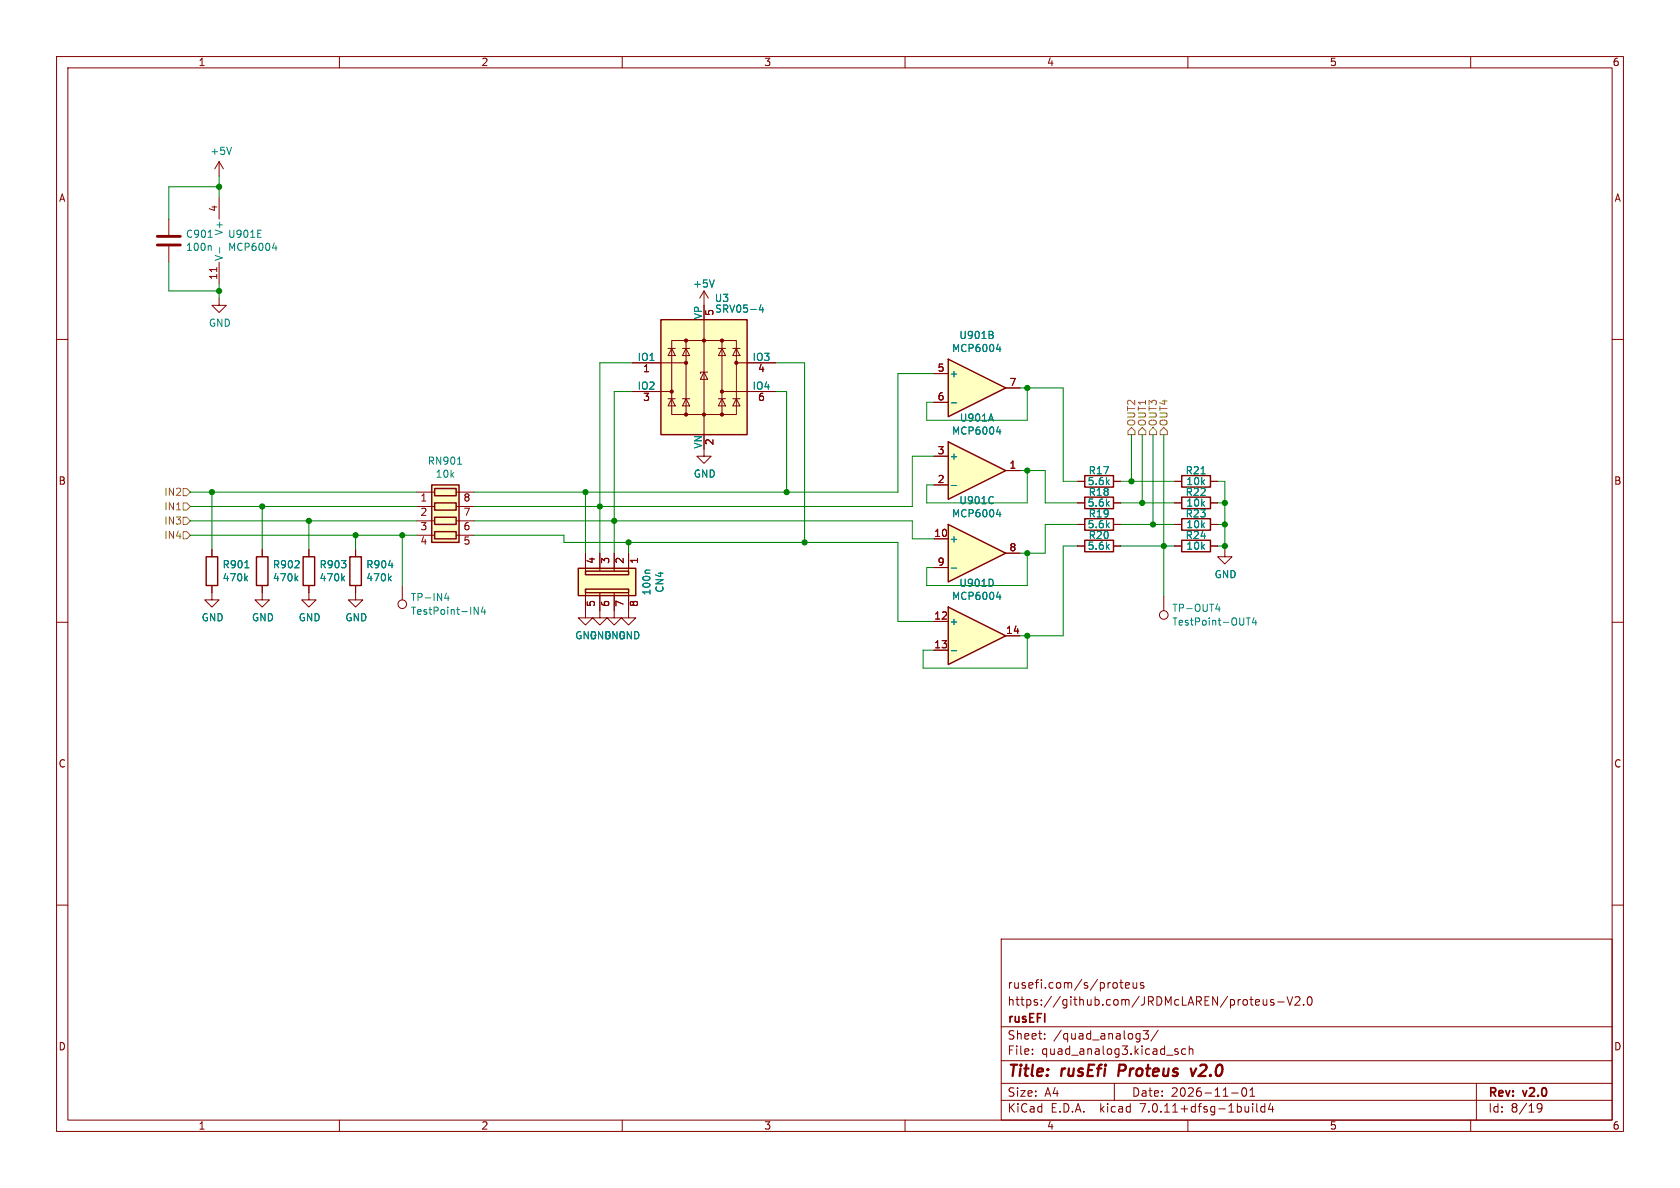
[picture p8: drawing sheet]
<svg xmlns="http://www.w3.org/2000/svg" width="297mm" height="210mm" viewBox="0 0 297 210" stroke-linecap="round" stroke-linejoin="round" font-family="sans-serif">
<g fill="none" stroke="#840000" stroke-width=".18">
<path d="M10 10h277v190h-277zM12 12h273v186h-273zM60 10v2M110 10v2M160 10v2M210 10v2M260 10v2M10 60h2M285 60h2M207.6 85.1h1.3M214 85.1h1.3M10 110h2"/>
<path d="M285 110h2M10 160h2M285 160h2M177 166h108v32h-108zM197.5 173.8v.8M198 173.7h.5M198.2 173.2v1.3l.3 .2M199 174.2l.7-.1-.1-.3-.4-.1-.2 .2v.7h.6M200.3 173.7l.1 .9 .3 .1 .3-.1M201 173.7v1M202.2 173.8l-.4-.1-.2 .2 .1 .2 .5 .2v.3h-.6M222 177.6h.6"/>
<path d="M222 176.8l.5-.1 .2 .4-.7 .1M223.3 176.7l.1 .9 .3 .1 .3-.1M224 176.7v1M225.2 176.8l-.4-.1-.2 .2 .1 .2 .5 .2v.3h-.6M225.9 177.1h1.1M227.5 176.2l.5 1.5 .5-1.5M229 176.3l.5-.1 .2 .1 .1 .3-.9 1.1h.9M230.5 177.6v.1M231.2 176.3l.3-.1a.81 .81 0 0 1 .5 .6 .81 .81 0 0 1-.3 .8l-.1 .1a.81 .81 0 0 1-.4-1.4zM60 198v2M110 198v2M160 198v2"/>
<path d="M177 194.5h108M177 191.5h108M177 187.5h108M177 181.5h108M182.5 186.3v.1M182.5 185.5v.1M184.7 183.6v.1M184.7 182.8v.1M197 191.5v3M201.4 182.7l.1 .1M201.5 182.7v1.2l-.1 .2M201.5 183.6l-.1 .1"/>
<path d="M202.1 182.2h.9l-.5 .6 .5 .1v.7l-.3 .1h-.4l-.2-.1M204.7 182.1l-1.2 2M207.7 185.8l.5 .2 .1 .2-.2 .2-.4-.1M207.7 185.5h.5M209.6 185.5l-.4-.1-.3 .3v.4l.1 .2h.6M210 198v2M210.2 185.5l.3-.1 .3 .1 .1 .9M210.2 184.9v1.5M217.7 193.2h1.2M219.7 192.4l.2-.1a.81 .81 0 0 1 .6 .6 .81 .81 0 0 1-.3 .8l-.2 .1a.81 .81 0 0 1-.3-1.4zM221 193.8h.8M221 192.7l.4-.4v1.5"/>
<path d="M221.5 195.1v.1M221.5 195.6v1M222.2 195.1v1.3l.2 .2M223.6 195.7l-.4-.1-.3 .3v.4l.1 .2h.6M223.6 195.1v1.5M224.6 195l-.4 1.1h1M225 195.6v1M260 198v2M261 191.5v6.5M271.7 195.4l.3-.3 .5 .1a.99 .99 0 0 1-.3 1.4h-.3M271.7 195.7l.3 .3h.5l.1-.3"/>
</g>
<path d="M197.9 188.2l-.2 2M210.5 188.9l.3 1.3 .7-1.3" fill="none" stroke="#840000" stroke-width=".4"/>
<path d="M208.9 84.1h5.1v2h-5.1z" fill="none" stroke="#840000" stroke-width=".25"/>
<path d="M212.3 83.8h.8" fill="none" stroke="#008484" stroke-width=".18"/>
<path d="M167.6 78.1l10.2 5.1-10.2 5.1z" fill="#ffffc2"/>
<path d="M167.6 78.1l10.2 5.1-10.2 5.1zM45.3 98.4h2.1v5.1h-2.1zM61.8 98.4h2.1v5.1h-2.1zM76.3 85.7h4.9v10.2h-4.9zM76.8 86.4h3.8v1.2h-3.8zM76.8 88.9h3.8v1.3h-3.8zM76.8 91.4h3.8v1.3h-3.8zM76.8 94h3.8v1.3h-3.8z" fill="none" stroke="#840000" stroke-width=".25"/>
<g fill="none" stroke="#840000" stroke-width=".18">
<path d="M46.4 97.2v1.2M62.9 97.2v1.2M73.7 87h3.1M73.7 89.5h3.1M73.7 92.1h3.1M73.7 94.6h3.1M80.6 87h3.2M80.6 89.5h3.2M80.6 92.1h3.2M80.6 94.6h3.2M165.1 85.7h2.5M165.1 80.6h2.5"/>
<path d="M177.8 83.2h2.5M46.4 103.5v1.3M62.9 103.5v1.3M71.1 103.5v2.5"/>
<circle cx="71.1" cy="106.8" r=".76"/>
</g>
<g fill="none" stroke="#008484" stroke-width=".18">
<path d="M175.2 73.2l.4 1.2M176.2 76.3h.8M176.8 75.9v.9M68.7 100h.8M80.9 82.1h.7M168.2 85.8h.9M52.3 102.2l.4 .5M52.7 101.8l-.5 .5M68.8 102.2l.4 .5M69.2 101.8l-.5 .5M78.9 104.8l-.3 1h.8M79.2 105.3v.9"/>
<path d="M83.8 107.3l.7 1.3v-1.3M85.4 107.3l-.3 .9h.8M85.7 107.8v.8"/>
</g>
<path d="M76.3 85.7h4.9v10.2h-4.9z" fill="#ffffc2" stroke="#ffffc2" stroke-width=".18"/>
<path d="M167.6 63.5l10.2 5.1-10.2 5.1z" fill="#ffffc2"/>
<g fill="none" stroke="#840000" stroke-width=".25">
<path d="M116.8 56.5h15.3v20.3h-15.3zM167.6 63.5l10.2 5.1-10.2 5.1zM36.4 98.4h2.1v5.1h-2.1zM53.6 98.4h2v5.1h-2zM191.8 87.9h5v2h-5zM191.8 91.7h5v2h-5zM191.8 84.1h5v2h-5zM191.8 95.5h5v2h-5zM208.9 87.9h5.1v2h-5.1zM208.9 95.5h5.1v2h-5.1zM208.9 91.7h5.1v2h-5.1zM102.2 100.5h10.2v4.8h-10.2z"/>
<path d="M103.5 101h7.6v.6h-7.6zM103.5 104.1h7.6v.7h-7.6z"/>
</g>
<g fill="none" stroke="#840000" stroke-width=".18">
<path d="M29.8 38.7v2.8M38.7 28.6l-.7 1.2M38.7 28.6v2.5M38.7 34.9v3.8M38.7 28.6l.8 1.2M29.8 43.6v2.8M38.3 47.3v.7M38.7 52.7v1.3h1.3l-1.3 1.2-1.2-1.2h1.2M38.7 46.4v3.8M124.5 51.4v2.6M124.5 56.5v20.3M124.5 51.4l-.8 1.3"/>
<path d="M124.5 51.4l.7 1.3M111.8 64.1h9.5M111.8 69.2h6.9M118.1 70.5h1.3M118.1 61.6h1.3M118.7 60.2h11.5v13.1h-11.5zM118.7 70.5l.7 1.3h-1.3zM118.7 61.6l.7 1.3h-1.3zM120.6 70.5h1.3M120.6 61.6h1.3M121.3 70.5l.6 1.3h-1.3zM121.3 61.6l.6 1.3h-1.3z"/>
<path d="M121.3 60.2v13.1M124.5 65.8l.6 1.3h-1.3zM125.1 65.8h-1.3v.2M127 70.5h1.3M127 61.6h1.3M127.6 70.5l.7 1.3h-1.3zM127.6 61.6l.7 1.3h-1.3zM127.6 60.2v13.1M127.6 69.2h9.6M129.5 70.5h1.3M129.5 61.6h1.3M130.2 70.5l.6 1.3h-1.3z"/>
<path d="M130.2 61.6l.6 1.3h-1.3zM130.2 64.1h7M165.1 66h2.5M165.1 71.1h2.5M177.8 68.6h2.5M37.5 97.2v1.2M54.6 97.2v1.2M103.5 97.8v3.2M106 97.8v3.2M108.6 97.8v3.2M111.1 97.8v3.2M190.5 88.9h1.3"/>
<path d="M190.5 96.5h1.3M190.5 92.7h1.3M190.5 85.1h1.3M196.8 88.9h1.3M196.8 96.5h1.3M196.8 92.7h1.3M196.8 85.1h1.3M207.6 88.9h1.3M207.6 96.5h1.3M207.6 92.7h1.3M214 88.9h1.3M214 96.5h1.3"/>
<path d="M214 92.7h1.3M216.5 97.2v1.2h1.3l-1.3 1.3-1.2-1.3h1.2M37.5 103.5v2.5h1.2l-1.2 1.3-1.3-1.3h1.3M46.4 104.8v1.2h1.2l-1.2 1.3-1.3-1.3h1.3M54.6 103.5v2.5h1.3l-1.3 1.3-1.3-1.3h1.3M62.9 104.8v1.2h1.2l-1.2 1.3-1.3-1.3h1.3M103.5 104.8v4.4h1.3l-1.3 1.3-1.3-1.3h1.3M106 104.8v4.4h1.3l-1.3 1.3-1.2-1.3h1.2M108.6 104.8v4.4h1.3l-1.3 1.3-1.3-1.3h1.3M111.1 104.8v3.2M205.7 105.4v2.6"/>
<circle cx="205.7" cy="108.7" r=".76"/>
</g>
<g fill="none" stroke="#008484" stroke-width=".18">
<path d="M40.9 26l-.4 1.3M36.8 42h.7M37.2 43.4l.2 .2v.7M38.8 43.8v.9M45.6 42h.6M45.6 40.7h.6M48.2 43.8h.8M48.8 43.4v.9M126.3 49.5l-.4 1.2M134.5 53.9l-.3 .9h.8M134.8 54.3v.9M175.3 59.2l.3 .2-.1 .3-.1 .1"/>
<path d="M175.4 58.6l.1 .2-.1 .3M168.2 71.2h.9M176.2 61.7h.8M176.8 61.3v.8M43.3 100.4h.7M43.4 102.2l.4 .5M43.8 101.8l-.5 .5M60.6 102.2l.3 .5M60.9 101.8l-.5 .5M114.9 100.8h-.7l-.1 .2M214.9 107.7h.8M215.5 107.2v.9"/>
<path d="M220.3 109.2h.7M220.7 109.2v1.3M221.7 109.2l-.3 .9h.8M222 109.7v.8"/>
</g>
<path d="M27.8 43.3h4.1M27.8 41.8h4.1" fill="none" stroke="#840000" stroke-width=".51"/>
<g fill="#ffffc2" stroke="#ffffc2" stroke-width=".18">
<path d="M116.8 56.5h15.3v20.3h-15.3z"/>
<path d="M102.2 100.5h10.2v4.8h-10.2z"/>
</g>
<g fill="#840000" stroke="#840000" stroke-width=".18">
<circle cx="118.7" cy="69.2" r=".28"/>
<circle cx="121.3" cy="73.3" r=".28"/>
<circle cx="121.3" cy="64.1" r=".28"/>
<circle cx="121.3" cy="60.2" r=".28"/>
<circle cx="124.5" cy="73.3" r=".28"/>
<circle cx="124.5" cy="60.2" r=".28"/>
<circle cx="127.6" cy="73.3" r=".28"/>
<circle cx="127.6" cy="69.2" r=".28"/>
<circle cx="127.6" cy="60.2" r=".28"/>
<circle cx="130.2" cy="64.1" r=".28"/>
</g>
<path d="M167.6 92.7l10.2 5.1-10.2 5.1z" fill="#ffffc2"/>
<path d="M167.6 92.7l10.2 5.1-10.2 5.1z" fill="none" stroke="#840000" stroke-width=".25"/>
<path d="M124.5 79.4v1.2h1.2l-1.2 1.3-1.3-1.3h1.3M165.1 95.3h2.5M177.8 97.8h2.5M165.1 100.3h2.5" fill="none" stroke="#840000" stroke-width=".18"/>
<path d="M175.5 87.8l.1 .1M175.6 88.9l-.1 .1M176.2 90.9h.8M176.8 90.5v.9M168.2 100.4h.9" fill="none" stroke="#008484" stroke-width=".18"/>
<path d="M167.6 107.3l10.2 5.1-10.2 5.1z" fill="#ffffc2"/>
<path d="M167.6 107.3l10.2 5.1-10.2 5.1z" fill="none" stroke="#840000" stroke-width=".25"/>
<g fill="none" stroke="#840000" stroke-width=".18">
<path d="M111.8 64.1h5M111.8 69.2h5M132.1 64.1h5.1M132.1 69.2h5.1M165.1 66h2.5M165.1 71.1h2.5M177.8 68.6h2.5M37.5 97.2v1.2M46.4 97.2v1.2M54.6 97.2v1.2M62.9 97.2v1.2M103.5 97.8v2.5"/>
<path d="M106 97.8v2.5M108.6 97.8v2.5M111.1 97.8v2.5M165.1 85.7h2.5M165.1 80.6h2.5M165.1 95.3h2.5M177.8 83.2h2.5M177.8 97.8h2.5M190.5 88.9h1.3M190.5 85.1h1.3M190.5 92.7h1.3M190.5 96.5h1.3"/>
<path d="M196.8 88.9h1.3M196.8 85.1h1.3M196.8 92.7h1.3M196.8 96.5h1.3M207.6 88.9h1.3M207.6 85.1h1.3M207.6 92.7h1.3M207.6 96.5h1.3M214 88.9h1.3M214 85.1h1.3M214 92.7h1.3M214 96.5h1.3"/>
<path d="M37.5 103.5v1.3M46.4 103.5v1.3M54.6 103.5v1.3M62.9 103.5v1.3M103.5 105.4v2.6M106 105.4v2.6M108.6 105.4v2.6M111.1 105.4v3.8h1.3l-1.3 1.3-1.2-1.3h1.2M165.1 109.9h2.5M165.1 114.9h2.5M165.1 100.3h2.5M177.8 112.4h2.5"/>
</g>
<g fill="none" stroke="#008484" stroke-width=".18">
<path d="M126.3 49.5l-.4 1.2M134.5 53.9l-.3 .9h.8M134.8 54.3v.9M175.3 59.2l.3 .2-.1 .3-.1 .1M175.4 58.6l.1 .2-.1 .3M168.2 71.2h.9M175.2 73.2l.4 1.2M176.2 76.3h.8M176.2 61.7h.8M176.8 61.3v.8M176.8 75.9v.9M68.7 100h.8"/>
<path d="M168.2 85.8h.9M175.5 87.8l.1 .1M175.6 88.9l-.1 .1M176.2 90.9h.8M176.8 90.5v.9M212.3 83.8h.8M43.3 100.4h.7M43.4 102.2l.4 .5M43.8 101.8l-.5 .5M52.3 102.2l.4 .5M52.7 101.8l-.5 .5M60.6 102.2l.3 .5"/>
<path d="M60.9 101.8l-.5 .5M68.8 102.2l.4 .5M69.2 101.8l-.5 .5M114.9 100.8h-.7l-.1 .2M168.2 115h.9M168.2 100.4h.9M175.5 102.7v.7M176.2 105.5h.8M176.8 105.1v.9"/>
</g>
<path d="M200 75.6l.7 .6v.6h-1.3v-.6zM201.9 75.6l.7 .6v.6h-1.3v-.6zM203.8 75.6l.7 .6v.6h-1.3v-.6zM205.7 75.6l.7 .6v.6h-1.3v-.6zM32.4 86.4h.6l.7 .6-.7 .6h-.6zM32.4 91.4h.6l.7 .7-.7 .6h-.6zM32.4 94h.6l.7 .6-.7 .7h-.6zM32.4 88.9h.6l.7 .6-.7 .7h-.6z" fill="none" stroke="#848400" stroke-width=".18"/>
<g fill="none" stroke="#008400" stroke-width=".18">
<path d="M38.7 31.1v3.8M38.7 33h-8.9v5.7M29.8 46.4v5h8.9M38.7 50.2v2.5M111.8 69.2h-3.2v28.6M111.8 64.1h-5.8v33.7M137.2 69.2h1.9v17.8M137.2 64.1h5v31.8M165.1 66h-6.4v21h-74.9M180.3 68.6h7.7v16.5h2.5M181.6 68.6v5.7h-17.8v-3.2h1.3M200 76.8v8.3"/>
<path d="M201.9 76.8v12.1M203.8 76.8v15.9M205.7 76.8v28.6M33.7 89.5h40M33.7 94.6h40M33.7 92.1h40M33.7 87h40M37.5 87v10.2M46.4 89.5v7.7M54.6 92.1v5.1M62.9 94.6v2.6M71.1 94.6v8.9"/>
<path d="M83.8 94.6h15.9v1.3h59v14h6.4M83.8 92.1h77.5v3.2h3.8M103.5 87v10.8M111.1 95.9v1.9M165.1 80.6h-3.8v8.9h-77.5M180.3 83.2h4.5v5.7h5.7M181.6 97.8v5.7h-17.8v-3.2h1.3M181.6 83.2v5.7h-17.8v-3.2h1.3M190.5 92.7h-5.7v5.1h-4.5M190.5 96.5h-2.5v15.9h-7.7M198.1 96.5h9.5M198.1 92.7h9.5"/>
<path d="M198.1 88.9h9.5M198.1 85.1h9.5M215.3 96.5h1.2M215.3 92.7h1.2M215.3 85.1h1.2v12.1M215.3 88.9h1.2M181.6 112.4v5.7h-18.4v-3.2h1.9"/>
</g>
<g fill="#008400" stroke="#008400" stroke-width=".18">
<circle cx="111.1" cy="95.9" r=".46"/>
<circle cx="108.6" cy="92.1" r=".46"/>
<circle cx="103.5" cy="87" r=".46"/>
<circle cx="106" cy="89.5" r=".46"/>
<circle cx="181.6" cy="83.2" r=".46"/>
<circle cx="142.2" cy="95.9" r=".46"/>
<circle cx="139.1" cy="87" r=".46"/>
<circle cx="181.6" cy="68.6" r=".46"/>
<circle cx="216.5" cy="88.9" r=".46"/>
<circle cx="205.7" cy="96.5" r=".46"/>
<circle cx="203.8" cy="92.7" r=".46"/>
<circle cx="201.9" cy="88.9" r=".46"/>
<circle cx="216.5" cy="96.5" r=".46"/>
<circle cx="200" cy="85.1" r=".46"/>
<circle cx="216.5" cy="92.7" r=".46"/>
<circle cx="38.7" cy="51.4" r=".46"/>
<circle cx="38.7" cy="33" r=".46"/>
<circle cx="37.5" cy="87" r=".46"/>
<circle cx="54.6" cy="92.1" r=".46"/>
<circle cx="62.9" cy="94.6" r=".46"/>
<circle cx="46.4" cy="89.5" r=".46"/>
<circle cx="71.1" cy="94.6" r=".46"/>
<circle cx="181.6" cy="97.8" r=".46"/>
<circle cx="181.6" cy="112.4" r=".46"/>
</g>
<g font-size="2.8" fill="#840000">
<text x="178" y="190.9">Title:</text>
<text x="187.7" y="190.9">rusEfi</text>
<text x="198.6" y="190.9">Proteus</text>
<text x="212.2" y="190.9">v2.0</text>
</g>
<g font-size="2.1" fill="#840000">
<text x="178" y="178">https://github.com/JRDMcLAREN/proteus-V2.0</text>
<text x="178" y="175">rusefi.com/s/proteus</text>
<text x="178" y="184">Sheet:</text>
<text x="178" y="181.2">rusEFI</text>
<text x="186.2" y="184">/quad_analog3/</text>
<text x="178" y="186.7">File:</text>
<text x="184.1" y="186.7">quad_analog3.kicad_sch</text>
<text x="178" y="196.9">KiCad</text>
<text x="178" y="194.1">Size:</text>
<text x="184.7" y="194.1">A4</text>
<text x="185.7" y="196.9">E.D.A.</text>
<text x="194.6" y="196.9">kicad</text>
<text x="200" y="194.1">Date:</text>
<text x="201.8" y="196.9">7.0.11+dfsg-1build4</text>
<text x="207" y="194.1">2026-11-01</text>
<text x="263" y="194.3">Rev:</text>
<text x="263" y="196.9">Id:</text>
<text x="267.1" y="196.9">8/19</text>
<text x="269.4" y="194.3">v2.0</text>
</g>
<g font-size="1.8" fill="#840000">
<text x="35" y="11.9">1</text>
<text x="85" y="11.9">2</text>
<text x="135" y="11.9">3</text>
<text x="185" y="11.9">4</text>
<text x="235" y="11.9">5</text>
<text x="285" y="11.9">6</text>
<text x="10.3" y="35.9">A</text>
<text x="285.3" y="35.9">A</text>
<text x="38.5" y="37.5" transform="rotate(-90 38.5 37.5)">4</text>
<text x="38.5" y="49.6" transform="rotate(-90 38.5 49.6)">11</text>
<text x="126.4" y="56" transform="rotate(-90 126.4 56)">5</text>
<text x="165.7" y="65.8">5</text>
<text x="113.6" y="66.1">1</text>
<text x="113.6" y="71.2">3</text>
<text x="133.9" y="66.1">4</text>
<text x="133.9" y="71.2">6</text>
<text x="165.7" y="70.9">6</text>
<text x="178.4" y="68.3">7</text>
<text x="126.4" y="78.8" transform="rotate(-90 126.4 78.8)">2</text>
<text x="165.7" y="80.4">3</text>
<text x="178.4" y="82.9">1</text>
<text x="10.3" y="85.9">B</text>
<text x="74.2" y="89">1</text>
<text x="81.8" y="89">8</text>
<text x="165.7" y="85.5">2</text>
<text x="285.3" y="85.9">B</text>
<text x="74.2" y="91.5">2</text>
<text x="74.2" y="94.1">3</text>
<text x="81.8" y="94.1">6</text>
<text x="81.8" y="91.5">7</text>
<text x="165.1" y="95">10</text>
<text x="74.2" y="96.6">4</text>
<text x="81.8" y="96.6">5</text>
<text x="105.5" y="99.8" transform="rotate(-90 105.5 99.8)">4</text>
<text x="108" y="99.8" transform="rotate(-90 108 99.8)">3</text>
<text x="110.6" y="99.8" transform="rotate(-90 110.6 99.8)">2</text>
<text x="113.1" y="99.8" transform="rotate(-90 113.1 99.8)">1</text>
<text x="165.7" y="100.1">9</text>
<text x="178.4" y="97.5">8</text>
<text x="105.5" y="107.4" transform="rotate(-90 105.5 107.4)">5</text>
<text x="108" y="107.4" transform="rotate(-90 108 107.4)">6</text>
<text x="110.6" y="107.4" transform="rotate(-90 110.6 107.4)">7</text>
<text x="113.1" y="107.4" transform="rotate(-90 113.1 107.4)">8</text>
<text x="165.1" y="109.6">12</text>
<text x="177.8" y="112.1">14</text>
<text x="165.1" y="114.7">13</text>
<text x="10.3" y="135.9">C</text>
<text x="285.3" y="135.9">C</text>
<text x="10.3" y="185.9">D</text>
<text x="285.3" y="185.9">D</text>
<text x="35" y="199.9">1</text>
<text x="85" y="199.9">2</text>
<text x="135" y="199.9">3</text>
<text x="185" y="199.9">4</text>
<text x="235" y="199.9">5</text>
<text x="285" y="199.9">6</text>
</g>
<g font-size="1.8" fill="#008484">
<text x="37.1" y="27.6">+5V</text>
<text x="39.6" y="41.7" transform="rotate(-90 39.6 41.7)">V+</text>
<text x="32.8" y="42.2">C901</text>
<text x="32.8" y="44.6">100n</text>
<text x="39.6" y="46.2" transform="rotate(-90 39.6 46.2)">V-</text>
<text x="40.2" y="42.2">U901E</text>
<text x="40.2" y="44.6">MCP6004</text>
<text x="122.4" y="51">+5V</text>
<text x="126.3" y="53.6">U3</text>
<text x="36.8" y="58">GND</text>
<text x="124.2" y="56.5" transform="rotate(-90 124.2 56.5)">VP</text>
<text x="126.3" y="55.5">SRV05-4</text>
<text x="112.6" y="63.9">IO1</text>
<text x="132.9" y="63.9">IO3</text>
<text x="168.2" y="62.4">MCP6004</text>
<text x="169.5" y="60.1">U901B</text>
<text x="112.6" y="69">IO2</text>
<text x="132.9" y="69">IO4</text>
<text x="167.8" y="66.9">+</text>
<text x="168.2" y="77">MCP6004</text>
<text x="169.6" y="74.7">U901A</text>
<text x="75.5" y="82.3">RN901</text>
<text x="124.2" y="79.4" transform="rotate(-90 124.2 79.4)">VN</text>
<text x="167.8" y="81.5">+</text>
<text x="76.9" y="84.7">10k</text>
<text x="122.6" y="84.6">GND</text>
<text x="169.5" y="89.3">U901C</text>
<text x="192.2" y="89.8">5.6k</text>
<text x="192.2" y="86">5.6k</text>
<text x="192.4" y="87.9">R18</text>
<text x="192.4" y="84">R17</text>
<text x="209.5" y="84">R21</text>
<text x="209.5" y="87.9">R22</text>
<text x="209.6" y="86">10k</text>
<text x="209.6" y="89.8">10k</text>
<text x="168.2" y="91.6">MCP6004</text>
<text x="192.2" y="93.6">5.6k</text>
<text x="192.4" y="91.7">R19</text>
<text x="192.4" y="95.5">R20</text>
<text x="209.5" y="95.5">R24</text>
<text x="209.5" y="91.7">R23</text>
<text x="209.6" y="93.6">10k</text>
<text x="39.3" y="100.7">R901</text>
<text x="48.1" y="100.7">R902</text>
<text x="56.4" y="100.7">R903</text>
<text x="64.7" y="100.7">R904</text>
<text x="167.8" y="96.1">+</text>
<text x="192.2" y="97.4">5.6k</text>
<text x="209.6" y="97.4">10k</text>
<text x="39.3" y="103">470k</text>
<text x="48.1" y="103">470k</text>
<text x="56.4" y="103">470k</text>
<text x="64.7" y="103">470k</text>
<text x="72.5" y="106.5">TP-IN4</text>
<text x="115.2" y="105.4" transform="rotate(-90 115.2 105.4)">100n</text>
<text x="117.5" y="104.9" transform="rotate(-90 117.5 104.9)">CN4</text>
<text x="168.2" y="106.2">MCP6004</text>
<text x="169.5" y="103.9">U901D</text>
<text x="214.6" y="102.4">GND</text>
<text x="35.6" y="110">GND</text>
<text x="44.4" y="110">GND</text>
<text x="52.7" y="110">GND</text>
<text x="61" y="110">GND</text>
<text x="72.5" y="108.9">TestPoint-IN4</text>
<text x="101.6" y="113.2">GND GND</text>
<text x="104.1" y="113.2">GND GND</text>
<text x="167.8" y="110.7">+</text>
<text x="207.1" y="108.4">TP-OUT4</text>
<text x="207.1" y="110.8">TestPoint-OUT4</text>
</g>
<g font-size="1.8" fill="#848400">
<text x="200.9" y="75.5" transform="rotate(-90 200.9 75.5)">OUT2</text>
<text x="202.8" y="75.5" transform="rotate(-90 202.8 75.5)">OUT1</text>
<text x="204.7" y="75.5" transform="rotate(-90 204.7 75.5)">OUT3</text>
<text x="206.6" y="75.5" transform="rotate(-90 206.6 75.5)">OUT4</text>
<text x="28.9" y="87.9">IN2</text>
<text x="28.9" y="92.9">IN3</text>
<text x="28.9" y="95.5">IN4</text>
<text x="28.9" y="90.4">IN1</text>
</g>
</svg>
